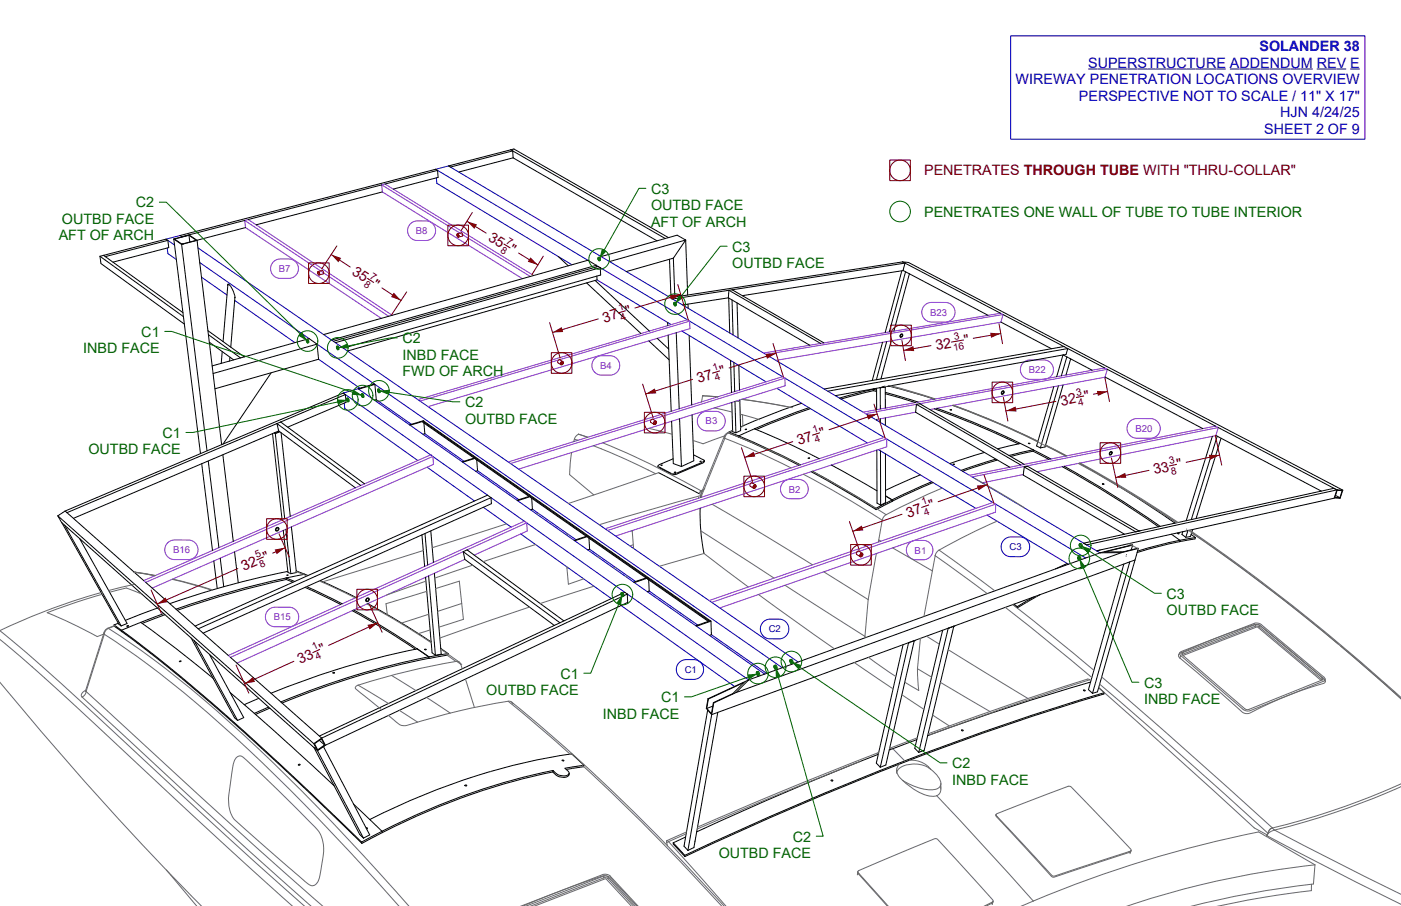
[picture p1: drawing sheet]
<svg xmlns="http://www.w3.org/2000/svg" width="432mm" height="279mm" viewBox="0 0 432 279" stroke-linecap="round" stroke-linejoin="round" font-family="sans-serif">
<!-- layer: Make2D -->
<g fill="none" stroke="#0000bf" stroke-width=".31">
<path d="M134.5 54.8l.1 1.7 41.7 25.1M134.9 52.5l46.3 27.8M138.2 51.2l-3.9 1M138.8 51.5l67.8 40.3M51.5 76.5l.2 1.7 2.6 1.8M51.7 74.1l2.1 1.5M56.1 73l-.6-.4-4.3 1.1M61 76.4l185 127.8M61.6 81l33.7 23.4M62.1 85.5l7.9 5.5M72.3 92.6l18.6 13.1M183.8 81.8l.6 .4"/>
<path d="M184 86.3l22.9 13.8M185 82.6l26.9 16M207.3 92.2l58.7 34.9M212.6 99l28.6 17.2M97.7 106.1l17.7 12.3M98.2 110.8l12.7 8.9M115.5 118.5l125.6 87.4M210.1 102.1l26 15.7M239.4 119.8l27.9 16.8M241.9 116.6l30.6 18.3M105.8 121.2l4.6-1.3 125.3 88M105.8 121.2h.1"/>
<path d="M106.1 124.3l.2 1.7 22.5 16M106.4 121.7l43.9 31M116 123.3l10.8 7.6M130.9 133.8l12.1 8.4M266.8 127.6l32 19M270.7 138.6l30.1 18.2M273.3 135.4l32.7 19.6M131.6 144.1l14.7 10.4M147.2 145.2l12.7 8.9M149 156.4l8.5 6.2M151.3 153.5l41.3 29.1M164.1 157l13.4 9.4"/>
<path d="M299.6 147.1l39.4 23.4M304.2 158.9l25.1 15.1M306.9 155.5l27.7 16.6M160.5 164.7l27.9 19.9M181.7 169.4l14.2 9.9M309.4 166.5l1.7-.9h3.5a3.1 3.1 0 0 1 2.8 3.2 3.1 3.1 0 0 1-3.1 2.9h-3a3.1 3.1 0 0 1-2.6-2 3.1 3.1 0 0 1 .7-3.2zM191.4 186.7l35 25M193.3 183.2l37.4 26.5M200.1 182.3l15 10.5M219.3 195.7l17 12M235.2 191.8l1.7-.8 3.4-.1a3.1 3.1 0 0 1 2.8 3.2 3.1 3.1 0 0 1-3 2.9h-3a3.1 3.1 0 0 1-2.6-2 3.1 3.1 0 0 1 .7-3.2zM209.3 204.3l1.7-.8 3.1-.1a3.1 3.1 0 0 1 2.7 3.2 3.1 3.1 0 0 1-3 2.9h-2.6a3.1 3.1 0 0 1-2.6-2 3.1 3.1 0 0 1 .7-3.2z"/>
</g>
<g fill="none" stroke="#7d26cd" stroke-width=".31">
<path d="M117.6 57l1.1-.2 45.8 28.2M117.6 57l.2 2.2 43.2 26.7M117.6 57l45.8 28.3M75.4 68l.3 2.2 41.8 28M75.4 68l44.4 29.5M75.4 68l1.1-.3 44.4 29.5M126.5 69l1.6-.8 3.4-.1a3 3 0 0 1 2.7 3.2 3 3 0 0 1-3 2.9h-2.8a3 3 0 0 1-2.6-2 3 3 0 0 1 .7-3.2zM84.3 80.7l1.6-.8h3.3a2.99 2.99 0 0 1 2.8 3.1 2.99 2.99 0 0 1-3 2.8h-2.9a2.99 2.99 0 0 1-2.5-1.9 2.99 2.99 0 0 1 .7-3.2zM212.6 99v2.3l-80.7 24.1M212.6 99l-.7-.4-83.1 24.6M212.6 99l-83.1 24.7M285 94.1l1.6-.8h5a3 3 0 0 1 2.7 3.1 3 3 0 0 1-3 2.9h-4.4a3 3 0 0 1-2.6-2 3 3 0 0 1 .7-3.2z"/>
<path d="M309.1 97l-.7-.4-73.1 12.3M309.1 97l-73 12.3M309.1 97l-.6 2.4-69.4 11.7M183.3 110.6l1.6-.9h3.4a2.99 2.99 0 0 1 2.7 3.1 2.99 2.99 0 0 1-3 2.9h-2.8a2.99 2.99 0 0 1-2.6-2 2.99 2.99 0 0 1 .7-3.1zM241.9 116.6l.1 2.4-82.2 25.7M241.9 116.6l-.7-.4-84.5 26.3M241.9 116.6l-84.5 26.4M315.4 111.9l.8-.6 1-.3h4.8a2.99 2.99 0 0 1 2.7 3.1 2.99 2.99 0 0 1-3 2.9h-4.5a2.99 2.99 0 0 1-2.5-2 2.99 2.99 0 0 1 .7-3.1zM341.3 113.9l-.7 2.4-54 10M341.3 113.9l-.8-.4-74.5 13.6 .8 .5 15.7-2.9M341.3 113.9l-57.8 10.6M215.8 127.7l1.6-.8 3.4-.1a3 3 0 0 1 2.7 3.2 3 3 0 0 1-3 2.9h-2.8a3 3 0 0 1-2.6-2 3 3 0 0 1 .7-3.2z"/>
<path d="M273.3 135.4l-.8-.5-86 28.2M273.3 135.4v2.4l-83.6 27.5M273.3 135.4l-86.1 28.2M282.2 127.1l-12.3 2.3M348.2 130l1.6-.9h5a3 3 0 0 1 2.8 3.1 3 3 0 0 1-3 2.9h-4.5a3 3 0 0 1-2.6-2 3 3 0 0 1 .7-3.1zM375.5 131.9l-.8 2.4-55.1 11.2M132.7 140.3h.1M132.7 140.3l-88.4 38.7 .6 .6 88.5-38.8 .2 2.4-86.7 38.2M241.4 148.7l1.6-.8 3.4-.1a2.99 2.99 0 0 1 2.7 3.2 2.99 2.99 0 0 1-3 2.8h-2.8a2.99 2.99 0 0 1-2.6-1.9 2.99 2.99 0 0 1 .7-3.2zM298.8 146.6l75.8-15.2 .9 .5-75.9 15.2zM306.9 155.5l-.9-.5-87.4 30.2M306.9 155.5l-87.5 30.3"/>
<path d="M306.9 155.5l-.1 2.4-84.9 29.6M315.4 146.3l-12.7 2.6M51.7 167.4l1.6-.8 5-.1a3 3 0 0 1 2.7 3.2 3 3 0 0 1-3 2.9h-4.5a3 3 0 0 1-2.5-2 3 3 0 0 1 .7-3.2zM143.3 172.5l-70.3 32M162.3 161.2l-.7-.5-91.2 41.4 .6 .6 71.8-32.6M162.3 161.2l.2 2.5-16.3 7.5M162.3 161.2l-18.3 8.4M280.2 167.5l1.6-.8h3a2.99 2.99 0 0 1 2.7 3.1 2.99 2.99 0 0 1-3 2.8h-2.4a2.99 2.99 0 0 1-2.6-1.9 2.99 2.99 0 0 1 .7-3.2zM82.7 188.1l1.6-.8h5a3 3 0 0 1 2.8 3.1 3 3 0 0 1-3.1 2.9h-4.4a3 3 0 0 1-2.6-2 3 3 0 0 1 .7-3.2z"/>
</g>
<g fill="none" stroke="#000" stroke-width=".31">
<path d="M117.6 57l-41.1 10.7M117.8 59.2l-38.9 10.1M134.9 52.5l-.6-.3-78.8 20.4M134.9 52.5l.1 2.2-13.8 3.6M134.9 52.5l-16.2 4.3M157.4 46.2l.6 .3M158 46.5l-19.2 5-.6-.3 20.2-5.3 47.6 27.4M158 46.5l47 27.1M158 46.5l.2 2.2M158.2 48.7l-16.8 4.4M158.2 48.7l44.3 25.6M30.8 79l25.7 18.6"/>
<path d="M30.8 79l.3 2.3 25.7 18.6M31.9 78.7l.5 .4M32.4 79.1l24 17.3M51.7 74.1l.3 2.3-17.2 4.4M51.7 74.1l-.5-.4-20.4 5.3M51.7 74.1l-19.3 5M53.6 73.7l2.4 1.7M53.6 73.7l8.2 66.2M53.8 73.7l4.4-1.1 2.3 1.5-4.5 1.2zM56 75.4l7.8 63.6M56 73v.1M56.3 75.2h.1"/>
<path d="M58.2 72.6l.3 2M58.3 72.5l2.4 1.6M60.7 74.1l7.6 63M60.7 74.1l-4.7 1.3M75.4 68l-21.8 5.7M75.7 70.2l-15 3.9M172.1 79.1l3 2.9M206.3 80l.5 11.8M207.5 79.6l.5 12M207.5 79.6l-14.4 4.1M211.3 74l-2.6-1.5-23.4 6.6M211.3 74l.7 17"/>
<path d="M211.3 74l-3.8 5.6M211.3 74l-23.4 6.7M70.2 87.8l.2-.2a6.7 6.7 0 0 1 2 4.1M70.2 87.8v.3M70.2 87.8l-1.4 17.5M72.4 91.7v.1M72.4 91.7l-1.3 15.4M180.8 87.2l16.8 15.7M183.4 86.5l16.7 15.6M183.8 81.8l-2.6-1.5-81.5 22.9M183.8 81.8v.5M183.8 81.8l-81.6 23.1"/>
<path d="M184 85.1v1.2l-76.9 22M185 82.6l-81.6 23.1M185 82.6l-.6-.4-81.7 23M185 82.6l.1 2.2-79.3 22.6M205.8 99.4v1M212.1 93.8v1.3M224.5 91.8l.2-2.3 28.2 16.4M224.5 91.8l25.1 14.7M224.5 91.8l-14.1 2.2M224.6 91.9l.3 10.8M225.6 92.5l.3 10.8M225.7 89.4l28.2 16.3"/>
<path d="M227.2 93.4l.3 10.8M278 83.5l-5.2 19.1M278.2 80.8l-71.6 11 .7 .4 71.6-11.1-.6 2.4-49.5 7.7M278.2 80.8l30.2 15.8M278.2 80.8l1.8 .1 133.9 70.2M278.3 83.4l26.2 13.8M279.1 83.8l-5 18.6M280.3 84.4l-4.8 17.7M308.5 99.3l15.6 8.3M309.1 97l31.4 16.5M64.1 102l11.2 8.1M64.2 103.2l9.9 7.2"/>
<path d="M64.5 105.5l7.5 5.5M68.5 108.4l-.3 3.7M70.9 110.1l-.1 1.2M83.6 114.9l-14.9 22M97.7 106.1l-2.4-1.7-29.9 8.4M97.7 106.1l.5 4.7-32 9.1M97.7 106.1l-32 9.1M115.5 118.5l-5.1 1.4M115.5 118.5l-5 1.5M115.5 118.5l.5 4.8-.6 .1M200 105.1l6.2 5.9M202.6 104.3l3.5 3.3"/>
<path d="M205.9 103.3l1 23.5M208.4 102.6l.9 23.5M212.4 103.5l.8 21.4M225.2 111.2l.3 9.9M226.2 111.8l.2 9M227.7 112.7l.2 7.6M270.2 119.7v6.6M270.2 119.8l-1.1 .3M271.2 119.6h.1M271.3 119.6v6.5M272 105.6l-3.2 11.7M272.4 119.3l-1.1 .3"/>
<path d="M272.8 119.3h.1M272.9 119.3v6.6M272.9 119.3l-1.6 .3M273.3 105.3l-3.2 11.8M273.8 119l14.2 4.1M274.7 105.1l-3.2 11.8M277.6 103.1l.3-.1a.51 .51 0 0 1 .2 .7 .51 .51 0 0 1-.7 .1zM277.7 103.2l.2-.1a.36 .36 0 0 1 .1 .5 .36 .36 0 0 1-.5 .1zM324.8 119.2l-5.3 18.3 1.2 .6M326.2 119l-5.5 19.1M327.6 109.5l-1.9 6.7M327.7 118.7l-5.6 19.1-1.4 .3"/>
<path d="M327.7 109.5l8.9 4.7M327.9 106.9l-73.9 13.1M328.8 110.1l-1.7 5.8M330 110.7l-1.5 5M340.6 116.3l30.1 15.9M341.3 113.9l33.3 17.5M84 133.7l2.9 26.6M84.5 133.5l.4 .2M84.9 133.7l2.9 26.3M85.6 133l.1 .3M85.9 132.9l-63.3 27M85.9 132.9l23.6 17.5"/>
<path d="M85.9 132.9l-.5-2.3 25.8 19.1M86.1 133.1l-1.2 .5-.2-.2M86.2 133.1l-1.3 .6M86.5 130.1l25.9 19.1M86.6 133.5l2.9 25.7M106.4 121.7l-.6-.5-85.7 36.4M106.4 121.7l-85.8 36.4M106.4 121.7l.3 2.4-18 7.6M130.6 129.9l-4.2 1.2M130.6 129.9l88.5 61.7M130.6 129.9l-.2-.1-4.2 1.2M130.7 130.5l.2 3.3-.5 .1"/>
<path d="M207 129.9l.5 13.1 2.5 .9M209.5 129.1l.5 14.8M213.3 127.9l.5 14.2-3.8 1.8M224.7 133.2l3 1.2M224.7 133.2l.1 .4 3 1.2M225.5 124.1l.3 9 1 .4M225.8 132.7l-1.1 .5M226.5 123.8l.3 9.7M227.7 134.4l9 4 10 5M227.7 134.4l.1 .4M227.8 134.8l9 4 9.5 4.7M228 123.3l.3 9.5-1.5 .7"/>
<path d="M229.7 132.4l.4-.1zM232.5 132.2l-4.8 2.2M232.5 132.2l10.4 4.6 9.6 4.7M247.1 124.4l-9.7 3.4-9.2 3.8M249.3 125.7l-9 3.3-7.8 3.2M249.8 126l-9 3.3-7.7 3.2M255.1 120.6l74-13.1-.5 1.8-71.1 12.7M269.1 120.1l-10.4 2.7M269.1 120.1l1.1 .2M269.1 120.1l.1 .4M269.2 120.5l-10 2.6M269.2 120.5l1 .2"/>
<path d="M270.2 129.3v.3M270.2 138.8l.1 16.3 1.1 .7M271.3 129.1v1.2M271.4 139v16.8M272.9 121.4l9.3 2.8M272.9 121l10.1 3M272.9 128.9v2.3M272.9 140v15l-1.5 .8M282.5 124.7l1-.2 32.2 18.7M282.5 124.7l32.1 18.7M282.5 124.7l-.3 2.4 29 17M287.9 126.1l1.2 .4a241.9 241.9 0 0 1 24.8 10.4"/>
<path d="M288.7 125.9l1 .4a243.1 243.1 0 0 1 24.8 10.5M292.9 126.4h.4zM293.7 125a243.4 243.4 0 0 1 26.2 11.1M303.4 139.5l-10.7 3.5M308.8 120.7l.4-.2a.52 .52 0 0 1 .2 .8 .52 .52 0 0 1-.8 .1zM308.9 120.8l.2-.1a.37 .37 0 0 1 .2 .5 .37 .37 0 0 1-.5 .1zM314.5 136.8l-7 1.6M314.5 136.8l3.9 1.9M317 136.7l.4 .1zM318.4 139.1l4.9 2.6M318.4 139.1l-6.9 1.7M318.4 138.7l-7.4 1.8"/>
<path d="M318.4 138.7l5.5 2.9M318.4 138.7v.4M322.2 137.3l6.4 3.3M342.1 139.4l.4-.2a.54 .54 0 0 1 .2 .8 .54 .54 0 0 1-.8 .1zM342.2 139.5l.2-.1a.38 .38 0 0 1 .2 .5 .38 .38 0 0 1-.6 .1zM373.7 134.6l-8.1 26M374.7 134.3l32.5 17.2M375.2 134.5l-8 25.7M375.5 131.9l36.5 19.2M376.3 135.1l-7.7 24.8M17.8 159.1l78.9 70.2M17.8 159.1l18.9 33.4 .6 .5"/>
<path d="M20.1 157.6l24.2 21.4M20.1 157.6l-2.3 1.5M62.2 143l3.3 26.8M64.2 142.2l3.3 26.7M68.7 140.2l3.2 26.7M146.1 141.3l-15.8-11v-.3l16.3 11.3M146.4 141.2l-3.9 1.2M146.6 141.3l72 50.2M146.6 141.3v.3l16.5 11.5M146.6 141.3l-4 1.2M146.9 141.8l.3 3.4-.6 .1M151.3 153.5l-90.2 40.4"/>
<path d="M151.3 153.5l-1-.8-90.2 40.4M151.3 153.5l.2 1.8-88.9 40M159.5 154.4l4-1.3 .1 .3 17.1 12M163.4 153l-4.1 1.3M163.9 153.7l.2 3.3-.6 .2M203 145.8l12.6 6.5M203.7 143.5h.4zM207.5 141.5l-4.1 1.7-.6 .6M207.8 145.7l.4-.1zM213.8 140.3l3.2 1.7M215.7 142.3h.4zM215.8 156.7l.2 7 1 7"/>
<path d="M216 152.9v.5M217 142l.1 .4-.6 .4-8.7 3.6-.7-.1-4.1-2.1-.2-.4M217 142l-.6 .6-8.7 3.5h-.7l-4.2-2.3M249.1 141.3l.4-.1zM250 145.5l9.2 5.1 10.8 6.6M250.4 145.3l8.9 5 10.7 6.5M256.2 143.4l14.1 8M270 156.8v.4M272.9 152.9l2.1 1.3zM275 154.1v.5M275 154.2l-5 2.6M275 154.6l-5 2.6"/>
<path d="M283.7 146.4l-10.8 4.8M287.2 148.6l-12.2 5.5M287.6 148.8l-12.6 5.7M293.7 143.2h.5zM306.9 141.6l-10.7 3.5M307.4 141.9l-10.7 3.4M315.7 144l1-.2 34.4 19.9M315.7 144l-.3 2.5 31.2 18.2M315.7 144l34.3 20M327.4 143.9a342.1 342.1 0 0 1 29.7 18.5M328 143.8a343.4 343.4 0 0 1 29.6 18.5M332.7 142.8l14.4 8.6 15.1 9.9"/>
<path d="M339.8 149.3h.1M339.8 149.2l.4 .1zM411.1 150.6l-77.1 16.9 .9 .5 77.1-16.9M411.6 152.8l1.4 .7M412 151.1h.1M412 151.1l-.8 2.5-73.2 16.3M412 151.1h1.9M412.1 151.2l1.6 .1-.7 2.2-1.6-.1zM413.9 151.1l-.9 2.5h-1.8M19 161.1l78.8 70.4M19.9 162l17.4 31M24.5 166.1l14.7 26.2-1.9 .7"/>
<path d="M44.9 179.6l25.5 22.5M65.9 173l1.1 8.5M67.9 172.1l1.1 8.8M72.3 170.2l1.1 9.5M87.3 163.6l1.4 12.9 .9 .4M88.1 163.2l1.5 13.7M88.2 178.2l2.6 1.1M88.2 178.2v.5M88.2 178.2a274.8 274.8 0 0 0-34 9.7M88.2 178.7l2.1 .9M88.2 178.7a273.9 273.9 0 0 0-33.6 9.5M88.4 177.4h.4z"/>
<path d="M88.7 176.2a271.5 271.5 0 0 0-36.4 10M89.8 162.5l1.6 14.1-1.8 .3M91.3 176.1l2.6 1M93.9 177.1l1 .4M93.9 177.1l-5.7 1.1M98.7 179l11 5.3M130 165l.9 9.7M131 164.5l.8 9.7M131.2 178l2 23.3 1 .8M132.1 177.6l2.1 24.5M132.8 163.7l.8 9.7M133.9 176.8l2.1 25-1.8 .3"/>
<path d="M142.8 170.1l1.2-.5 29.8 21.9M142.8 170.1l.5 2.4 27.6 20.4M142.8 170.1l29.8 22M177.1 166.8l4.1-1.4v.3l17.9 12.5M181 165.3l-4 1.3M181.5 166l.2 3.4-.6 .2M195.5 179.7l4.1-1.4v.3l18.7 13M199.4 178.1l-4.1 1.4M199.9 178.8l.2 3.5-.6 .2M328.9 173.8l-3.6 1.6M339.1 170.5l-108.3 39.2M339.1 169.6l-1 .4"/>
<path d="M345.7 170.4l-6.6 .1M345.7 170.4l-118.8 43.2M346.4 173.9l-10.9 38.8 1.2 1.1M347.1 171.5h.1M347.2 171.1h.1M348.2 173.3l-11.5 40.5M349.1 168.1l-8.6 2.1h5.8l4.5-1.1M349.1 168.1l-.4 1.5M349.1 168.1l-10 2.4M349.8 172.7l-130.5 47.7-1.6-1.9 .5-3M350 164h.1M350.8 169.1l-12.6 44.3-1.5 .4"/>
<path d="M350.8 169.1l-5.1 1.3M351.1 163.7h.1M361 164.7l2.7 1.9M362.9 164.4l.5 .2zM363.6 167l-6.1 1.4-7 2M363.7 166.6l-6.1 1.4-7 2M363.7 166.6l-.1 .4M364.5 164l-.2 .8 1.2 .9M366.1 163.6l-.6 2.1M367.1 164.8l1.3 1M367.6 163.3l-.7 2.2-1.4 .2M368.4 165.8l-4.7 .8"/>
<path d="M368.4 165.8l-.1 .4-4.7 .8M35.2 192.7l.1 .5 2.3 1.6M35.2 192.7l2.2 1.7M36.5 192.2l-1.3 .5M37.4 194.4l15.1 11.6 17.9 15.2 19 17.4 22 21.1M37.4 194.4l.2 .4M37.6 194.8l15.1 11.7 17.8 15.1 19.1 17.4 21.9 21.1M39.1 193h.5zM43.4 191.9l-6 2.5M43.4 191.9l10 7.5 12.3 9.8M48.5 187.5l-9.9 3.8M50.5 189.2l-7.1 2.7"/>
<path d="M50.9 189.6l-7.1 2.7M58.9 196.8l13.4 24.6 .9 .8M59.9 197.6l13.3 24.6M94 181.1l11 5.3M94.5 180.9l11 5.3M108.6 188.3l10.3 6 9.1 5.9M109 188.1a251.8 251.8 0 0 1 23.2 14.5M113.3 186.2h.2a236.5 236.5 0 0 1 19.4 11.8M135.8 200l2.3 1.5M193.3 183.2l.2 2.6-93.2 44-1.2-2.2M193.3 183.2l-.8-.5-94.1 44.3M193.3 183.2l-94.2 44.4"/>
<path d="M218.9 191.4l-4.4 1.6M219.1 191.6l-4.4 1.5M219.1 191.6l.2 4.1-.6 .2M278.3 198.8l-8.2 36.5 1.2 1.3M280 198.2h.1M280 198.2l1.8-.6-8.8 38.3-1.7 .7zM281.8 197.6h.1M290.5 194.4l-8.6 36.4 1.3 1.2M292.2 193.8h.1M292.2 193.8l1.8-.7-9.2 38.3-1.6 .6zM294 193.1h.1M312.2 186.4l1.4 1.1"/>
<path d="M312.5 186.3l1 .8M313.5 187.1l.1 .4M318.5 184.1l-5 3M320.5 183.4l-6.9 4.1M55.3 203.9h.5zM64.6 201.8l10.5 19.5-1.9 .9M70.9 213.6l4.4 3.7M71 202.7l28.1 24.9M75.3 217.3l3.1 2.7M78.4 220l24.6 22.3M79.8 215.4l-4.5 1.9M82.8 218.1l-4.4 1.9"/>
<path d="M83.2 218.4l-4.4 1.9M102.6 207.4l.5 .1zM130.8 200.3h.1M130.9 200.2l.5 .1zM132.2 203a242.5 242.5 0 0 0-45.3 13.8M132.2 202.6l-3.5-2.5a243.6 243.6 0 0 0-45.2 13.7M132.2 202.6a242.6 242.6 0 0 0-45.6 13.9M132.2 202.6v.4M138.1 201.5v.5l-5.9 1M138.1 201.5l-5.9 1.1M218.1 219l-7.3 42 1.2 1.2M218.2 215.5l.1 .1"/>
<path d="M218.3 215.6l-.5 2.9M218.3 215.6l11-5.1-3.4 3.4-6 2.8M219.7 217.8l-1.9 .7M219.9 216.7l-.6 3.4-1.5-1.6M219.9 216.7l.1 .1M220 216.8l-8 45.4M221.2 219.7l-7.3 41.7-1.9 .8M226.9 213.6l-6.9 3.2M230.8 209.7l-3.9 3.9M230.8 209.7l-12.6 5.8M334 212.8l.4 .2h-.2zM336.1 210.4a728.7 728.7 0 0 0-50.2 16.5"/>
<path d="M338.6 212.1l1.7 1.5M340.3 213.6l-.1 .4a903.5 903.5 0 0 0-129.1 50.2M340.3 213.6a908.4 908.4 0 0 0-129.2 50.2M92 235.8h.5l-.4 .2zM96.7 229.3l15.3 29.2M96.8 230.5l14.1 26.9 1.1 1.1M96.9 229.4l2.2-1.5 1 1.8-2.2 1.5zM97.8 231.5l1.9-1.3 14.2 27.3-1.9 1M98.4 228.3l1.7 1.4M99.1 227.6l-2.4 1.7M99.7 230.2h.1M100.3 229.8l-2.5 1.7"/>
<path d="M170.4 238.1l.2 .2a3.6 3.6 0 0 0 4.6 .9l.1-.2M170.4 238.1a205 205 0 0 0-52.6 18.7M170.4 237.6a205.5 205.5 0 0 0-52.7 18.8M170.4 237.6l.2 .2a3.6 3.6 0 0 0 4.7 1l.1-.3M170.4 237.6v.5M173.3 234.4l.5 .2h-.3zM175.3 238.7v.3M175.4 238.5l-.1 .5M180 236l-5.9 .9 1.1 1.1 .2 .5M180 236l-.1 .4-5.4 .9M180 236l-3.8-3.5a201.7 201.7 0 0 0-62.2 20.2M270.7 232.6l-27.5 11.3-28.5 12.6"/>
<path d="M282.6 228.1l-8.5 3.2M296.4 225.1l.4 .2-.3 .1zM109 248l5 4.7M111.4 259.7l.1 .4M112.8 255.3l.4 .1-.2 .2M114 252.7l3.7 3.7M117.7 256.4l-6.3 3.3M117.7 256.4l.1 .4M117.8 256.8l-6.3 3.3M143.3 242.2v.1M143.3 242.2h.5l-.3 .2zM207.5 259.9v.4l3.6 3.9"/>
<path d="M207.5 259.9l3.6 3.9M211.3 258.1l-3.8 1.8M214.2 259.4l-.1 .1M256.2 240.6l.5 .1-.3 .2zM211.1 263.8v.4"/>
<circle cx="85.4" cy="163.2" r=".41"/>
<circle cx="85.5" cy="163.2" r=".56"/>
<circle cx="113.2" cy="185" r=".58"/>
<circle cx="113.3" cy="185" r=".41"/>
</g>
<g fill="none" stroke="#696969" stroke-width=".31">
<path d="M272.5 119.1l.6 .1M274.3 119l13.7 4.1M274.5 119l13.8 4M176.2 139.6l-.6 6.8 7.4 6.2M177 135.4l-.2 .8M177 135.4l1.1 .4M177.8 135.7h.1M178.3 133.9l-.8 .7-.5 .8M178.3 133.9l2.9 .9zM178.3 133.9h.1M182.9 137.5l9.1 3.8 10.1 4.8M185.7 136.6a252.9 252.9 0 0 1 30.3 14.7"/>
<path d="M200 132.1l7.2 1.8M201.6 130.3l-.2 .1M216.2 123.9h.1M216.5 122.1h.4M216.5 122.1l4.7 .3M216.5 122.1l-.3 1.8M216.7 122l4.6 .4M220.2 125.8l5.4 1.3M223.3 134.5l-7 17.3-.3 1.3M223.3 134.5l.1 .7-7.4 18.2 .1-1.2 .4-1M223.4 135.2h.1M223.7 134.3l-6.2 2.3a2.9 2.9 0 0 1-2.4-.3l-1.5-.5"/>
<path d="M224.2 133.5l-.9 1M224.2 133.5h.3M224.5 133.5l-.9 .9-.2 .8 10.6 4.4 9.8 4.7M224.5 133.5a224.4 224.4 0 0 1 22 9.9M224.8 133.4l-.3 .1M225.8 132.8l-1.6 .7M226.8 123.7l1.2 .1M228.1 127.7l6 1.7M228.6 123.2l14.8 2.4M228.7 123.1l15.6 2.6M228.8 127.9l.1 3.6-.7 .3M293.6 125a277.2 277.2 0 0 1 34.9 15.6"/>
<path d="M293.9 125l.7 .3a264.1 264.1 0 0 1 25.3 10.8M322.3 137.2l6.5 3.4M166 158.3l-.6 .2M202.9 143.9l.1 .3M203 145.8l-27.8 9.5M207 146.1l.1 .2M208.5 145.9l.1 .3M215.4 153.2l-.1 .4M216 152.5l.1 .1M216 151.3l-.4 1M216.3 152.7l-31.6 9.1M216.3 151.6l.1-.2-.2 .4"/>
<path d="M216.4 142.6l.1 .2M216.5 151.3h-.5M217 150.9l-1 .4M217.1 150.7h-.1M217.2 150.6l-.1 .1M219.5 155.5l30.9 18.7M247.6 146.3a336.5 336.5 0 0 1 24.3 14.1M250.3 145.4a337.7 337.7 0 0 1 22.8 13.3M273.1 158.7l-.8 .7-.4 1M290.4 150.5l-8.6 3.9-8.7 4.3M300.3 147.5l8.7 5 6.6 4.1M332.3 142.9l14.3 8.2 16.1 10.1"/>
<path d="M332.6 142.9l14.7 8.5 15.5 9.8M332.9 142.8l.2 .1a400.2 400.2 0 0 1 30 18.2M41.4 176.5l6.4 1M41.6 176.4l.3 .1M41.6 176.4h-.4M41.6 176.4l6.3 1.1M41.9 176.5h.1M53.1 178.7l12.1 3.3M53.2 178.6l12.3 3.3M89.6 176.7h.1M91.1 176.2l3.6 1.4M98.4 179.2l11.1 5.2"/>
<path d="M130.5 169.8l-31 9.6M131.3 179.2l-12.2 4.3M145.7 174.3l-11.7 4M156.1 161.5l-22.9 7.4M165.1 167.9l-16.2 5.3M174.7 174.8l.5 5.4 4.7-1.7M175.1 175.1l-.4 .1M175.1 164.7l-.6 .2M184.9 171.6l-.6 .2M189.7 175l-.5 .2M193.4 177.6l-.6 .2M194.7 163.7l.2 .2"/>
<path d="M194.8 163.6l.5 5.5M195.2 168l-1 .4M203.2 174.6l13.8-3.9 13.6 10.3M208.7 178.4h.1M216 163.7l22.6 14.6M253.9 176.3l13.7 8.6M270.1 170.7l-2.5 14.2M270.8 166.5l.7 .4M271.9 160.4l-1.2 6.8M271.9 160.4h.1M275.1 169l12.3 7.1M288.2 171.4l-3.4 18.7"/>
<path d="M288.2 171.4l16.1 11.7M289.4 169.6l17.2 12.6M289.4 169.6l-.7 .8-.5 1M307.3 160.7a196.1 196.1 0 0 0-17.9 8.9M347.9 167.7l2.9 1.5M365.7 163.1l.1 .1M366.2 163.5l11.3 7.9 12 8.9 12.4 9.6 11.4 9.4M366.7 163.5l14.5 10.3 15.8 11.9a649.6 649.6 0 0 1 34.8 29.4M367.3 164.3l11.2 7.9 11.2 8.2 11.7 9.2 11 9M-.1 197.2l8.4 7 10.3 9.2 46.1 43 25.4 23M-.1 194.5l8.8 7.2 10.3 9.3 48.5 44.8 26.4 23.6M31.5 182.6a193.5 193.5 0 0 0-31.5 11.9"/>
<path d="M31.8 183.2l-8.3 2.5-8.9 3.2 6.9 3.1 8.5 4.3 2.2-.8M32.1 195l-5.7 18.1M32.1 195v.6M32.1 195.6l9.2 6.2 10.4 7.8 10.9 9 11.5 10.3 11.5 10.9 11.6 11.7 12.7 13.5 13.1 14.4M32.1 195.6l-5.6 17.7M33.2 193.8l-.7 .4-.4 .8M33.2 193.8h.2M33.4 193.8a345.3 345.3 0 0 1 56.2 46.8l17.6 18.1 18.9 20.7M33.4 193.8l-.9 .7-.4 1.1M33.8 182.6l3.7-.9a2.53 2.53 0 0 1 2.8 .1l3.4 1.4M35.3 193.1l-1.9 .7M35.4 192.9l-2.2 .9"/>
<path d="M41.2 180.3l-7.7 1.8M79.5 187.4l.3 .1M94.6 180.9l-.3 .1M113.1 186.3l.3 .1a241.7 241.7 0 0 1 19.5 11.8M131.5 182.4l-12.5 3.8 .4 3.3M132.2 189.4l-8.4 2.7M132.6 194.3l-3.6 1.1M132.9 197.7l-.3 .1M134.3 181.5l7.3-2.3 1.2 11.8-7.5 2.4M142.3 186.1l-7.4 2.4M163.2 187.2l-27.6 9.6M183.1 180.8l-16.6 5.3"/>
<path d="M233.8 183.3l23.4 16.8M242 180.5l24.6 15.8M266.6 196.3v.4M267.6 184.9l-1 11.4M283.7 196.9l-.9 9.3M285.6 196.2l3.9 2.5M309.8 187.3l12.4 9.8 14.3 11.8M312.2 186.5l11.6 9.2 13.3 11M316.4 185.3l.1 .4M319.6 183.7v.2M386.9 193.1l1.2 .2M386.9 193.1l-22.5 8.7"/>
<path d="M387 192.6l1.2 .2M387 192.6l-.1 .5M387 192.6l-22.4 8.7M388.1 193.3l19.3 16.2M388.2 192.8l19.3 16.2M388.2 192.8l-.1 .5M413.3 199.3l18.5 16.2zM-.1 210.4a1016.6 1016.6 0 0 0 62.2 69M25.3 215l44.2 40.7 26.4 23.7M26.4 213.1v.1M26.4 213.1l.1 .2M26.4 212.8l-.4 .3a1.25 1.25 0 0 0-.7 1.9"/>
<path d="M26.5 213.3l45.9 42.1 27.1 24M26.5 213.3l-.3 1-.9 .7M110.4 211.3h.1M110.4 211.3l9.3 5.7M120.7 208.3l7.5 4.7M123.1 219.1l5.6 3.6M131.5 215.1l7.3 4.8M135.9 200.2l5.6 4M137.3 201.7l3.2 2.3M140.5 204a198.6 198.6 0 0 0-30.7 7.6l-.3 .4 .2 .5 7.9 6.4M140.5 204l1.1 .2M140.8 204l.3 .2a2.52 2.52 0 0 1 1.4 2"/>
<path d="M141.6 204.2l.4 .6M142 204.8h.1M143.5 209.4l2.7 8.8M156.6 216.3l9.5 7.8 9.6 8.5M156.6 216.3l1.1 .2M156.6 216.3h-.1a238 238 0 0 0-31.7 7.5l-1.7-.4-3.4-2.8M157.7 216.5l.4 .6M157.7 216.5l14.2 12 16.1 14.8a690.8 690.8 0 0 1 35.2 36.1M263.3 204.3l12 8.1M267.7 202.7l8.4 5.9M278 214.3l6.8 4.5M282.8 206.2l.4 6.7-4.3-2.5"/>
<path d="M282.8 206.2l4.3 2.6M289.8 210.4l15.3 9M292.2 200.4l24.6 15M335.9 209.6l-.8-.2-17 5.6-32 11.3M335.9 209.6l.3 .3M335.9 209.6l-24.1 8-25.4 9.1M338.6 212l43.8 39.5a23.4 23.4 0 0 0 7.6 5.7l.6 .3M338.9 211l23.2 20.1 28.7 25.9M339.6 208.8l23.4 20.3 29.2 26.2 10.2-2.7 9.9-3.1 9.9-3.7 9.6-4.1M363.3 201.8l-.1 .5 .4 .6M363.3 201.8l.8-.5 9.4-4 12.7-4.6a3.2 3.2 0 0 1 3.5 1.3l17 14.3 1.5 1.3 .3 .5M363.6 202.9l18.4 15.9a2.7 2.7 0 0 0 3.4 1l9.3-4.4 6.9-2.6 6.5-2.1 .4-.6"/>
<path d="M363.7 201.3l.4-.4 22.5-8.7 .8-.1a3.6 3.6 0 0 1 2.5 1.5l18.1 15.2 .4 .6M363.7 201.3l-.1 .4 .3 .5M363.7 201.3l-.4 .5M363.9 202.2l16.8 14.5a8.7 8.7 0 0 0 3.2 2.5h1.4l22.6-9.1 .5-.7M363.9 202.2l-.3 .7M364.4 201.8l-.1 .1M364.6 201.3l-.4 .3 .2 .4 19.3 16.6 .5 .2h.7M364.6 201.3l-.2 .5M364.7 202.2l22.8-8.8 19.6 16.5M384.9 218.8h.1M407.4 209.5l.1 .2M407.5 209l.2 .4-.3 .3-22.5 9.1"/>
<path d="M407.5 209l-.1 .5M408.4 209.4l.1 .7M72.8 233.7a1.63 1.63 0 0 1 2.7 .3l9 8.5 10.2 10.1a14.7 14.7 0 0 1 4.6 6.2 20.5 20.5 0 0 1-.4 9.5l-.4 1.9a2.72 2.72 0 0 1-2.7 2.9l-1.6-1.1-19.6-17.1a9.9 9.9 0 0 1-3.9-11l.2-1.8a28.1 28.1 0 0 1 1.7-8.1zM151 238h.1M176.5 236.5l-.1 .5M179.5 236.1l9.4 8.8a690 690 0 0 1 33.5 34.5M265.1 234.8l-25.3 10.3-24.9 10.6M270.4 232.2l.4 .4M270.8 232.1l-28.4 11.3-27.4 11.7M274.2 230.8l.6 .2M275.2 230.9l3.6 3.8v.3M276.4 237.5v1"/>
<path d="M276.4 237.5a4.6 4.6 0 0 0 1.8 3.2M277.2 235.6l-.5 .7-.3 1.2M280.3 234.4a7.8 7.8 0 0 1 5.9 2.1M282.7 227.5l-8.5 3.3M286.2 236.8l.7 .5M286.2 236.8a8.1 8.1 0 0 0-9.5 .7l-.3 .6M286.2 236.5l.7 .8M286.2 236.5v.3M286.9 237.3a6.3 6.3 0 0 1 3.1 4.6 2.42 2.42 0 0 1-2.9 1.7 17.6 17.6 0 0 1-8.9-2.9M287.4 220.5l5.2 3.4M205.5 259.8l.2 1M205.5 259.2v.6"/>
<path d="M205.5 259.2l.6 .4M206.1 259.6l17.7 19.8M206.1 259.6l-.6 .2M211.5 257.2l-5.4 2.4M211.6 256.6l-6.1 2.6M278.2 240.7a15.4 15.4 0 0 0 9.6 4.9l.9-.2M288.7 245.4l14.7 15.8 15.1 16.7M289.8 242.3l.2 .9M290 241.7l-.1 2.4-.4 .7-.8 .6M307 251.3l.2 .6 14.4 15.6a8 8 0 0 0 3.2 3l23.4-7.6 .3-.5M307 251.2l.1 .4 16.1 17.3a1.84 1.84 0 0 0 2 1.2l23.4-7.8M307 251.2l-.1 .2"/>
<path d="M307 251.2l4.7-2 17.5-6.7a3.3 3.3 0 0 1 2.5 1.7l16.1 16.9 .8 1.2M307.3 251.8l-.1 .1M390.5 257.7h.1M390.7 258.2l14.6 8.5M390.8 257v.1M390.9 257v.1M390.9 257h.1M391 256.7l-.5 1M391 256.7l-.1 .3M392.2 255.3h.1M392.1 255.3l.7 .7M392.1 255.3l-.7 .4-.4 1"/>
<path d="M392.1 255.3a1.85 1.85 0 0 0-1.3 1.7M392.8 256l20.1 10.4 18.9 9.4M392.8 256l-1.4 .6-.8 .9M431.8 242.6a231.9 231.9 0 0 1-39 13.4M51.3 268.3l9.3 11.1M160.5 279.4l23.6-9a3.7 3.7 0 0 1 3.6-.5l9 9.5M164.7 279.4l21.3-8.2a1.02 1.02 0 0 1 1.5 .6l7.1 7.6M186.1 270.7h.7l.6 .3M186.1 270.7l-22.6 8.7M186.1 270.2l.7-.1 .6 .3M186.1 270.2l-24 9.2M186.1 270.2v.5"/>
<path d="M186.6 270.1a61 61 0 0 0-11.8 3.9l-13.7 5.4M186.9 270.1l1.3 .7 8.1 8.6M187.4 271l7.9 8.4M187.4 270.4l8.4 9M187.4 270.4v.6M264.4 268.8l.3-.3 11-4.7 12.3-5.1 .6-.1 10.4 11.2 6.9 7.6 .2 .5M264.4 268.8l-.2 1M264.4 268.8l9.4 10.6M264.4 268.9v.1a5.2 5.2 0 0 0 1.9 2.5l7.2 7.9M264.7 269.4l-.2 .1M306 278.1l-.3 .4-1.8 .9M306.1 277.9l-.3 1-.2-.6"/>
<path d="M306.1 277.9l-2.8 1.5M318.5 277.9a362.7 362.7 0 0 1 69.4-21.3l2.5 1.4 .1-.3 21.4 11.2 19.9 10M318.5 277.9l-3.7 1.5M348 262.6l.2 .2M348.5 262.6l-.2 .7M348.6 262.3l-.1 .2M404.2 272.7v2l-14.4 2-14.4 2.7M405.3 266.7l-.5 5.9a282.6 282.6 0 0 0-37.5 6.8M405.3 266.7l-9.7 1.2a269.4 269.4 0 0 0-48.2 11.5"/>
</g>
<g fill="none" stroke="#7f0000" stroke-width=".31">
<path d="M274.2 49.4h6.4v6.3h-6.4zM138 69.4h6.4v6.4h-6.4zM140.9 72.1l.4 .4-.1 .7M140.9 72.1v.6l.3 .5M140.9 72.1l1.4-.3 .3 .4-.1 .6-1.3 .3M141 72.3l.2 .3v.4l-.3-.3zM95.1 81.1h6.4v6.3h-6.4zM98 83.8l1.4-.4 .3 .4-.1 .6-1.3 .4M98 83.8l.4 .4-.1 .6M98 83.8v.6l.3 .4M98 83.9l.3 .3v.5zM169.9 108.8h6.4v6.3h-6.4z"/>
<path d="M173.5 111.5h-.3l-.4 .4 .1 .6M173.5 111.5l.1 .6-.4 .4h-.3M173.5 111.5l-1-.6-.6 .4v.5l1 .7M274.5 100.3h6.4v6.3h-6.4zM305.8 117.8h6.3v6.4h-6.3zM198.6 127.2h6.4v6.3h-6.4zM202.2 129.9l.1 .6-.4 .4h-.3M202.2 129.9h-.4l-.4 .4 .2 .6M202.2 129.9l-1.1-.6-.6 .4v.5l1.1 .7M339.1 136.5h6.3v6.4h-6.3zM82.2 160h6.3v6.3h-6.3zM229.3 146.8h6.3v6.4h-6.3z"/>
<path d="M232.9 149.6l.1 .6-.4 .4h-.4M232.9 149.6l-.4-.1-.4 .4 .1 .7M232.9 149.6l-1.2-.7-.5 .4-.1 .5 1.1 .8M262.2 167.9h6.3v6.4h-6.3zM265.3 170.9l.3-.1a.41 .41 0 0 1 .1 .5 .41 .41 0 0 1-.6 .1zM265.8 170.6h-.3l-.5 .5 .1 .6M265.8 170.6l.1 .7-.4 .4h-.4M265.8 170.6l-1.2-.7-.6 .5v.5l1.1 .8M110 181.7h6.3v6.4h-6.3z"/>
<circle cx="277.4" cy="52.5" r="3.2"/>
<circle cx="141.2" cy="72.6" r="3.2"/>
<circle cx="98.3" cy="84.3" r="3.2"/>
<circle cx="173.1" cy="111.9" r="3.2"/>
<circle cx="173.1" cy="112" r=".37"/>
<circle cx="277.7" cy="103.4" r="3.2"/>
<circle cx="201.8" cy="130.3" r="3.2"/>
<circle cx="201.8" cy="130.4" r=".38"/>
<circle cx="308.9" cy="121" r="3.2"/>
<circle cx="342.2" cy="139.7" r="3.2"/>
<circle cx="232.5" cy="150" r="3.2"/>
<circle cx="232.5" cy="150.1" r=".4"/>
<circle cx="85.3" cy="163.1" r="3.2"/>
<circle cx="265.4" cy="171.1" r="3.2"/>
<circle cx="113.2" cy="184.9" r="3.2"/>
</g>
<g fill="#7f0000">
<path d="M79 172.6l2.2-1 .2 .3-2.3 1z"/>
<path d="M84.7 169.5l3.2-.6-2.6 2z"/>
<path d="M48.5 186.3l2.5-2.1 .7 1.5z"/>
</g>
<path d="M73.3 175.3l-24.8 11M86 164.6l3.2 7.2M87.9 168.9l-3.9 1.7M46.6 181.9l3.1 7.3" fill="none" stroke="#7f0000" stroke-width=".31"/>
<g fill="#7f0000">
<path d="M331.6 122.4l2.5-.4v.3l-2.4 .4z"/>
<path d="M310 126.7l3-1.3 .3 1.5z"/>
<path d="M338.1 120.6l3.3 .1-3 1.4z"/>
</g>
<path d="M340.6 116.6l1.4 7.3M309.2 122.6l1.4 7.3M325.4 123.8l-15.4 2.9M341.4 120.7l-4.4 .9" fill="none" stroke="#7f0000" stroke-width=".31"/>
<g fill="#7f0000">
<path d="M293.1 105.3l3.9-.6 .1 .3-3.9 .7z"/>
<path d="M278.5 108.1l3-1.4 .3 1.6z"/>
<path d="M305.2 102.6l3.2 .3-3 1.3z"/>
</g>
<path d="M307.9 99.8l1.1 6.2M278 105l1.1 6.2M286.9 106.6l-8.4 1.5M308.4 102.9l-8.4 1.4" fill="none" stroke="#7f0000" stroke-width=".31"/>
<g fill="#7f0000">
<path d="M360.3 143.6l2.4-.6v.4l-2.4 .5z"/>
<path d="M343.9 147.3l2.9-1.5 .3 1.6z"/>
<path d="M372.6 140.2l3.3 .2-3 1.4z"/>
</g>
<path d="M374.6 134.4l1.9 9.1M342.6 141.3l1.9 9.1M354.1 145.1l-10.2 2.2M375.9 140.4l-10.3 2.2" fill="none" stroke="#7f0000" stroke-width=".31"/>
<g fill="#7f0000">
<path d="M96.3 201.2l2.2-1.1 .2 .3-2.3 1.1z"/>
<path d="M113.2 192.7l3.3-.6-2.6 2z"/>
<path d="M75.4 210.9l2.5-2.1 .7 1.5z"/>
</g>
<path d="M113.8 186.3l4 8.7M116.5 192.1l-15.2 6.9M72.8 205.1l3.9 8.7M90.6 203.9l-15.2 7" fill="none" stroke="#7f0000" stroke-width=".31"/>
<g fill="#fff" stroke="#7f0000" stroke-width=".31">
<circle cx="201.8" cy="130.3" r=".25"/>
<circle cx="265.4" cy="171.1" r=".25"/>
<circle cx="141.2" cy="72.6" r=".25"/>
<circle cx="98.3" cy="84.3" r=".25"/>
<circle cx="232.5" cy="150" r=".25"/>
<circle cx="173.1" cy="111.9" r=".25"/>
</g>
<g fill="none" stroke="#006300" stroke-width=".31">
<path d="M184.4 79.4l.4 .4-.1 .6M184.4 79.4l-.1 .6 .4 .4M184.4 79.4a.54 .54 0 0 1 .7 .3 .54 .54 0 0 1-.4 .7M184.4 79.5h.1a.4 .4 0 0 1 .3 .4 .4 .4 0 0 1-.2 .4zM184.5 79.5h-.1M184.6 79.6l.1 .5M184.7 80.2v.1M207.8 93.3l.4 .4-.1 .6M207.8 93.3l-.1 .6 .4 .4M207.8 93.3a.55 .55 0 0 1 .7 .3 .55 .55 0 0 1-.4 .7M207.8 93.4l.3 .3-.1 .5M207.8 93.4l-.1 .5 .3 .3"/>
<path d="M207.9 93.4h-.1M208 93.5l.1 .5M208.1 94.2h.1M94.5 104.7a.68 .68 0 0 1 .2 1l-.3-.7zM94.5 104.7a.56 .56 0 0 1 .7 .3 .56 .56 0 0 1-.4 .8M94.5 104.8l.3 .4v.4l-.3-.3zM94.7 105l.1 .3M103.8 106.8a.67 .67 0 0 1 .2 1l-.3-.7zM103.8 106.8a.56 .56 0 0 1 .7 .3 .56 .56 0 0 1-.4 .8M103.8 106.9l.3 .4v.4l-.3-.3zM104 107.1l.1 .3M106.9 122.8l.4 .5-.1 .6"/>
<path d="M106.9 122.8l-.1 .7 .4 .4M106.9 122.8a.58 .58 0 0 1 .7 .4 .58 .58 0 0 1-.4 .7M106.9 123h.1a.44 .44 0 0 1 .1 .7zM107.1 123.2l.1 .3M111.5 121.5l.3 .4v.7M111.5 121.5a.58 .58 0 0 1 .7 .3 .58 .58 0 0 1-.4 .8M111.5 121.5l-.1 .6 .4 .5M111.5 121.6h.1a.44 .44 0 0 1 .2 .4 .44 .44 0 0 1-.1 .4zM111.7 121.8l.1 .4M116.5 120l.4 .5-.1 .6M116.5 120l-.1 .6 .4 .5M116.5 120a.58 .58 0 0 1 .7 .4 .58 .58 0 0 1-.4 .7"/>
<path d="M116.5 120.2h.1a.43 .43 0 0 1 .3 .3 .43 .43 0 0 1-.2 .4zM116.7 120.3l.1 .4M332.3 171.9a.43 .43 0 0 1 .5 .2 .43 .43 0 0 1-.1 .6l-.3-.2zM332.3 171.7a.79 .79 0 0 0 .2 1.1M332.3 171.7l.4 .2 .2 .8M332.3 171.7a.67 .67 0 0 1 .8 .2 .67 .67 0 0 1 0 .7M332.4 171.8h.1M332.5 171.9l.3 .7M332.7 167.9a.42 .42 0 0 1 .5 .3 .42 .42 0 0 1-.1 .5l-.3-.2zM332.7 172.7h.1M332.7 167.7l.6 .5-.2 .7M332.7 167.7a.72 .72 0 0 0 .4 1.2"/>
<path d="M332.8 167.8v.1M333 167.9l.2 .7M333 167.6l-.1 .1M333 167.6a.66 .66 0 0 1 .6 .6 .66 .66 0 0 1-.4 .6M333 167.6l-.3 .1M333.1 168.7h.1M191.5 182.8a.76 .76 0 0 1 .3 1.2l-.4-.5zM191.5 182.8a.63 .63 0 0 1 .8 .4 .63 .63 0 0 1-.4 .8M191.5 183v.5l.3 .3M191.5 183l.4 .4-.1 .4M191.6 183h-.1M191.7 183.1l.2 .5"/>
<path d="M191.9 183.8h-.1M233.2 207.2l.6 .5-.1 .7M233.2 207.2a.66 .66 0 0 1 .9 .3 .66 .66 0 0 1-.4 .9M233.2 207.2v.6l.5 .6M233.3 207.3l.4 .4-.1 .5M233.3 207.3l-.1 .5 .4 .4M233.4 207.3h-.1M233.5 207.4l.2 .6M233.7 208.2h-.1M238.7 205.2l.5 .6-.1 .6M238.7 205.2a.66 .66 0 0 1 .8 .4 .66 .66 0 0 1-.4 .8M238.7 205.2l-.1 .7 .5 .5"/>
<path d="M238.7 205.4l.4 .4-.1 .5M238.7 205.4v.5l.3 .4M238.8 205.4h-.1M238.9 205.5l.2 .6M238.9 205.5h.1M239.1 206.2v.1M243.5 203.4l.6 .6-.1 .7M243.5 203.4l-.1 .7 .6 .6M243.5 203.4a.65 .65 0 0 1 .9 .4 .65 .65 0 0 1-.4 .9M243.6 203.6l.4 .4-.1 .5M243.6 203.6l-.1 .5 .4 .4M243.7 203.6h-.1"/>
<path d="M243.8 203.7l.2 .6M244 204.5h-.1"/>
<circle cx="184.7" cy="79.9" r="3.2"/>
<circle cx="277.4" cy="65.2" r="3.2"/>
<circle cx="208.1" cy="93.8" r="3.2"/>
<circle cx="94.8" cy="105.2" r="3.2"/>
<circle cx="104.1" cy="107.3" r="3.2"/>
<circle cx="107.2" cy="123.3" r="3.2"/>
<circle cx="111.8" cy="122" r="3.2"/>
<circle cx="116.8" cy="120.5" r="3.2"/>
<circle cx="332.7" cy="172.2" r="3.2"/>
<circle cx="333.1" cy="168.2" r="3.2"/>
<circle cx="191.8" cy="183.4" r="3.2"/>
<circle cx="233.6" cy="207.7" r="3.2"/>
<circle cx="239" cy="205.8" r="3.2"/>
<circle cx="243.9" cy="204" r="3.2"/>
</g>
<path d="M209.4 90.8l1.2 1-2.5 2z" fill="#006300"/>
<path d="M224.1 75.9h-2.1l-13.9 17.9" fill="none" stroke="#006300" stroke-width=".31"/>
<path d="M333.1 168.2l3.1 1.1-.9 1.3z" fill="#006300"/>
<path d="M333.1 168.2l22.7 14.8h2.2" fill="none" stroke="#006300" stroke-width=".31"/>
<path d="M332.7 172.2l1.9 2.6-1.4 .6z" fill="#006300"/>
<path d="M332.7 172.2l16.2 38.2h2.1" fill="none" stroke="#006300" stroke-width=".31"/>
<path d="M185.5 76.7l1.4 .8-2.2 2.4z" fill="#006300"/>
<path d="M199.1 58.1h-2.2l-12.2 21.8" fill="none" stroke="#006300" stroke-width=".31"/>
<g fill="#fff" stroke="#006300" stroke-width=".31">
<circle cx="94.8" cy="105.2" r=".25"/>
<circle cx="239" cy="205.8" r=".25"/>
<circle cx="107.2" cy="123.3" r=".25"/>
<circle cx="191.8" cy="183.4" r=".25"/>
<circle cx="116.8" cy="120.5" r=".25"/>
<circle cx="208.1" cy="93.8" r=".25"/>
<circle cx="333.1" cy="168.2" r=".25"/>
<circle cx="243.9" cy="204" r=".25"/>
<circle cx="111.8" cy="122" r=".25"/>
<circle cx="184.7" cy="79.9" r=".25"/>
<circle cx="332.7" cy="172.2" r=".25"/>
<circle cx="233.6" cy="207.7" r=".25"/>
<circle cx="104.1" cy="107.3" r=".25"/>
</g>
<path d="M311.5 11.1h109.2v31.8h-109.2zM335.4 21.3h42.4M379.1 21.3h25.5M405.8 21.3h9.1M416.1 21.3h3" fill="none" stroke="#0000bf" stroke-width=".31"/>
<path d="M103.9 123.2l3.3 .1-3 1.5z" fill="#006300"/>
<path d="M107.2 123.3l-47.8 10.1h-2.1" fill="none" stroke="#006300" stroke-width=".31"/>
<path d="M191.9 183.4l-.5 3.2-1.5-.6z" fill="#006300"/>
<path d="M191.9 183.4l-9.8 24.2h-2.2" fill="none" stroke="#006300" stroke-width=".31"/>
<path d="M109 120.2l2.8 1.8-3.3-.3z" fill="#006300"/>
<path d="M50.8 102.2h2.1l58.9 19.8" fill="none" stroke="#006300" stroke-width=".31"/>
<path d="M230.4 208l3.2-.3-2.7 1.8z" fill="#006300"/>
<path d="M233.6 207.7l-20.5 7.2h-2.1" fill="none" stroke="#006300" stroke-width=".31"/>
<path d="M93.1 102.4l1.7 2.8-2.8-1.7z" fill="#006300"/>
<path d="M49.1 62.4h2.1l43.6 42.8" fill="none" stroke="#006300" stroke-width=".31"/>
<path d="M116.8 120.5l3.2-.3-.2 1.6z" fill="#006300"/>
<path d="M116.8 120.5l22.8 3.4h2.1" fill="none" stroke="#006300" stroke-width=".31"/>
<path d="M239 205.8l1.7 2.8-1.6 .4z" fill="#006300"/>
<path d="M239 205.8l14.7 52.1h-2.1" fill="none" stroke="#006300" stroke-width=".31"/>
<path d="M243.9 204l3.1 1.1-.9 1.4z" fill="#006300"/>
<path d="M243.9 204l45.9 31.3h2.1" fill="none" stroke="#006300" stroke-width=".31"/>
<g fill="#7f0000">
<path d="M283.9 156.4l2.4-.9 .1 .4-2.4 .8z"/>
<path d="M262.8 163.9l2.8-1.8 .5 1.5z"/>
<path d="M301.1 149.7l3.2-.2-2.7 1.7z"/>
</g>
<path d="M278 158.6l-15.2 5.3M303.3 146.5l3 8.7M304.3 149.5l-15.2 5.2M261.8 160.9l3 8.7" fill="none" stroke="#7f0000" stroke-width=".31"/>
<g fill="#7f0000">
<path d="M250.3 134.1l2.4-.8 .1 .3-2.4 .8z"/>
<path d="M229.5 141.1l2.8-1.8 .5 1.5z"/>
<path d="M267.1 127.9l3.3-.3-2.8 1.8z"/>
</g>
<path d="M228.5 138l3.5 10.5M244.3 136.2l-14.8 4.9M269.4 124.6l3.4 10.5M270.4 127.6l-14.9 4.9" fill="none" stroke="#7f0000" stroke-width=".31"/>
<g fill="#7f0000">
<path d="M219.4 114.9l2.4-.7 .1 .3-2.4 .8z"/>
<path d="M199 121.5l2.8-1.7 .5 1.5z"/>
<path d="M235.9 109.1l3.3-.1-2.8 1.7z"/>
</g>
<path d="M198.1 118.5l3.2 10.3M213.5 117l-14.5 4.5M238.2 105.9l3.3 10.4M239.2 109l-14.5 4.5" fill="none" stroke="#7f0000" stroke-width=".31"/>
<g fill="#7f0000">
<path d="M113.3 85.7l2 1.3-.1 .3-2.1-1.3z"/>
<path d="M102.1 78.5l3.1 1.1-.9 1.3z"/>
<path d="M121.4 90.3l2.2 2.4-3.1-1.1z"/>
</g>
<path d="M102.1 78.5l5.8 3.8M103.8 75.8l-4.6 7.1M117.7 88.8l5.9 3.9M125.3 90l-4.6 7.1" fill="none" stroke="#7f0000" stroke-width=".31"/>
<g fill="#7f0000">
<path d="M155.3 75.1l2.1 1.2-.2 .3-2.1-1.3z"/>
<path d="M143.9 68.2l3.1 1-.8 1.4z"/>
<path d="M163.5 79.4l2.3 2.3-3.1-1z"/>
</g>
<path d="M143.9 68.2l5.9 3.7M145.6 65.5l-3.6 5.8M159.8 78l6 3.7M167.5 79l-3.6 5.7" fill="none" stroke="#7f0000" stroke-width=".31"/>
<g fill="#7f0000">
<path d="M190.4 96.4l2.4-.7 .1 .3-2.4 .7z"/>
<path d="M170.3 102.5l2.8-1.6 .5 1.5z"/>
<path d="M206.5 90.9l3.3-.1-2.8 1.7z"/>
</g>
<path d="M169.4 99.5l3.2 10.9M184.4 98.3l-14.1 4.2M208.9 87.7l3.2 11M209.8 90.8l-14.1 4.2" fill="none" stroke="#7f0000" stroke-width=".31"/>
<path d="M104.1 107.3l3-1.4 .3 1.6z" fill="#006300"/>
<path d="M122.5 104.2h-2.2l-16.2 3.1" fill="none" stroke="#006300" stroke-width=".31"/>
<g font-size="4.4" fill="#0000bf">
<text x="388.2" y="15.9">SOLANDER 38</text>
<text x="335.4" y="21">SUPERSTRUCTURE ADDENDUM REV E</text>
<text x="313" y="26">WIREWAY PENETRATION LOCATIONS OVERVIEW</text>
<text x="332.5" y="31.1">PERSPECTIVE NOT TO SCALE / 11&quot; X 17&quot;</text>
<text x="389.7" y="41.3">SHEET 2 OF 9</text>
<text x="394.6" y="36.2">HJN 4/24/25</text>
</g>
<g font-size="4.4" fill="#006300">
<text x="200.7" y="59.7">C3</text>
<text x="41.9" y="64">C2</text>
<text x="200.7" y="64.8">OUTBD FACE</text>
<text x="19.1" y="69.1">OUTBD FACE</text>
<text x="200.7" y="69.9">AFT OF ARCH</text>
<text x="284.8" y="66.8">PENETRATES ONE WALL OF TUBE TO TUBE INTERIOR</text>
<text x="18.1" y="74.2">AFT OF ARCH</text>
<text x="225.7" y="77.6">C3</text>
<text x="225.7" y="82.7">OUTBD FACE</text>
<text x="43.6" y="103.8">C1</text>
<text x="124.1" y="105.8">C2</text>
<text x="25.6" y="108.9">INBD FACE</text>
<text x="124.1" y="110.9">INBD FACE</text>
<text x="124.1" y="116">FWD OF ARCH</text>
<text x="143.3" y="125.6">C2</text>
<text x="143.3" y="130.6">OUTBD FACE</text>
<text x="50.1" y="135">C1</text>
<text x="27.3" y="140.1">OUTBD FACE</text>
<text x="359.5" y="184.6">C3</text>
<text x="359.5" y="189.7">OUTBD FACE</text>
<text x="172.7" y="209.2">C1</text>
<text x="149.9" y="214.3">OUTBD FACE</text>
<text x="352.6" y="212">C3</text>
<text x="185.8" y="221.6">INBD FACE</text>
<text x="203.7" y="216.5">C1</text>
<text x="352.6" y="217.1">INBD FACE</text>
<text x="293.5" y="236.9">C2</text>
<text x="293.5" y="242">INBD FACE</text>
<text x="244.4" y="259.5">C2</text>
<text x="221.5" y="264.6">OUTBD FACE</text>
</g>
<g font-size="4.4" fill="#7f0000">
<text x="284.8" y="54.1">PENETRATES THROUGH TUBE WITH &quot;THRU-COLLAR&quot;</text>
<text x="150.2" y="74" transform="rotate(32 150.2 74)">35 &quot;</text>
<text x="108.2" y="84.5" transform="rotate(33 108.2 84.5)">35 &quot;</text>
<text x="186.2" y="99.5" transform="rotate(-17 186.2 99.5)">37 &quot;</text>
<text x="288.6" y="107.9" transform="rotate(-10 288.6 107.9)">32</text>
<text x="297.3" y="106.4" transform="rotate(-10 297.3 106.4)">&quot;</text>
<text x="215.3" y="118.1" transform="rotate(-17 215.3 118.1)">37 &quot;</text>
<text x="327.1" y="125.1" transform="rotate(-11 327.1 125.1)">32 &quot;</text>
<text x="246.2" y="137.3" transform="rotate(-18 246.2 137.3)">37 &quot;</text>
<text x="355.8" y="146.3" transform="rotate(-12 355.8 146.3)">33 &quot;</text>
<text x="279.9" y="159.6" transform="rotate(-19 279.9 159.6)">37 &quot;</text>
<text x="75.2" y="176.1" transform="rotate(-24 75.2 176.1)">32 &quot;</text>
<text x="92.5" y="204.8" transform="rotate(-25 92.5 204.8)">33 &quot;</text>
</g>
<g font-size="3.1" fill="#7f0000">
<text x="154" y="77.7" transform="rotate(32 154 77.7)">8</text>
<text x="155.8" y="75" transform="rotate(32 155.8 75)">7</text>
<text x="112" y="88.3" transform="rotate(33 112 88.3)">8</text>
<text x="113.8" y="85.6" transform="rotate(33 113.8 85.6)">7</text>
<text x="191" y="95.9" transform="rotate(-17 191 95.9)">1</text>
<text x="191.5" y="99.1" transform="rotate(-17 191.5 99.1)">4</text>
<text x="294.2" y="104.8" transform="rotate(-10 294.2 104.8)">3</text>
<text x="294" y="108.2" transform="rotate(-10 294 108.2)">16</text>
<text x="220" y="114.4" transform="rotate(-17 220 114.4)">1</text>
<text x="220.6" y="117.6" transform="rotate(-17 220.6 117.6)">4</text>
<text x="331.9" y="122" transform="rotate(-11 331.9 122)">3</text>
<text x="332.5" y="125.2" transform="rotate(-11 332.5 125.2)">4</text>
<text x="250.8" y="133.5" transform="rotate(-18 250.8 133.5)">1</text>
<text x="251.5" y="136.7" transform="rotate(-18 251.5 136.7)">4</text>
<text x="360.5" y="143.2" transform="rotate(-12 360.5 143.2)">3</text>
<text x="361.2" y="146.3" transform="rotate(-12 361.2 146.3)">8</text>
<text x="284.5" y="155.8" transform="rotate(-19 284.5 155.8)">1</text>
<text x="285.2" y="159" transform="rotate(-19 285.2 159)">4</text>
<text x="79.2" y="172.1" transform="rotate(-24 79.2 172.1)">5</text>
<text x="80.5" y="175.1" transform="rotate(-24 80.5 175.1)">8</text>
<text x="96.7" y="200.6" transform="rotate(-25 96.7 200.6)">1</text>
<text x="97.7" y="203.6" transform="rotate(-25 97.7 203.6)">4</text>
</g>
<g font-size="2.9" fill="#7d26cd">
<text x="128.2" y="72.2">B8</text>
<text x="86" y="83.9">B7</text>
<text x="286.7" y="97.3">B23</text>
<text x="185" y="113.8">B4</text>
<text x="317" y="115.1">B22</text>
<text x="217.5" y="130.9">B3</text>
<text x="349.9" y="133.1">B20</text>
<text x="243.1" y="151.9">B2</text>
<text x="53.4" y="170.6">B16</text>
<text x="281.9" y="170.7">B1</text>
<text x="84.4" y="191.3">B15</text>
</g>
<g font-size="2.9" fill="#0000bf">
<text x="311.1" y="169.7">C3</text>
<text x="236.9" y="195">C2</text>
<text x="211" y="207.5">C1</text>
</g>
</svg>
